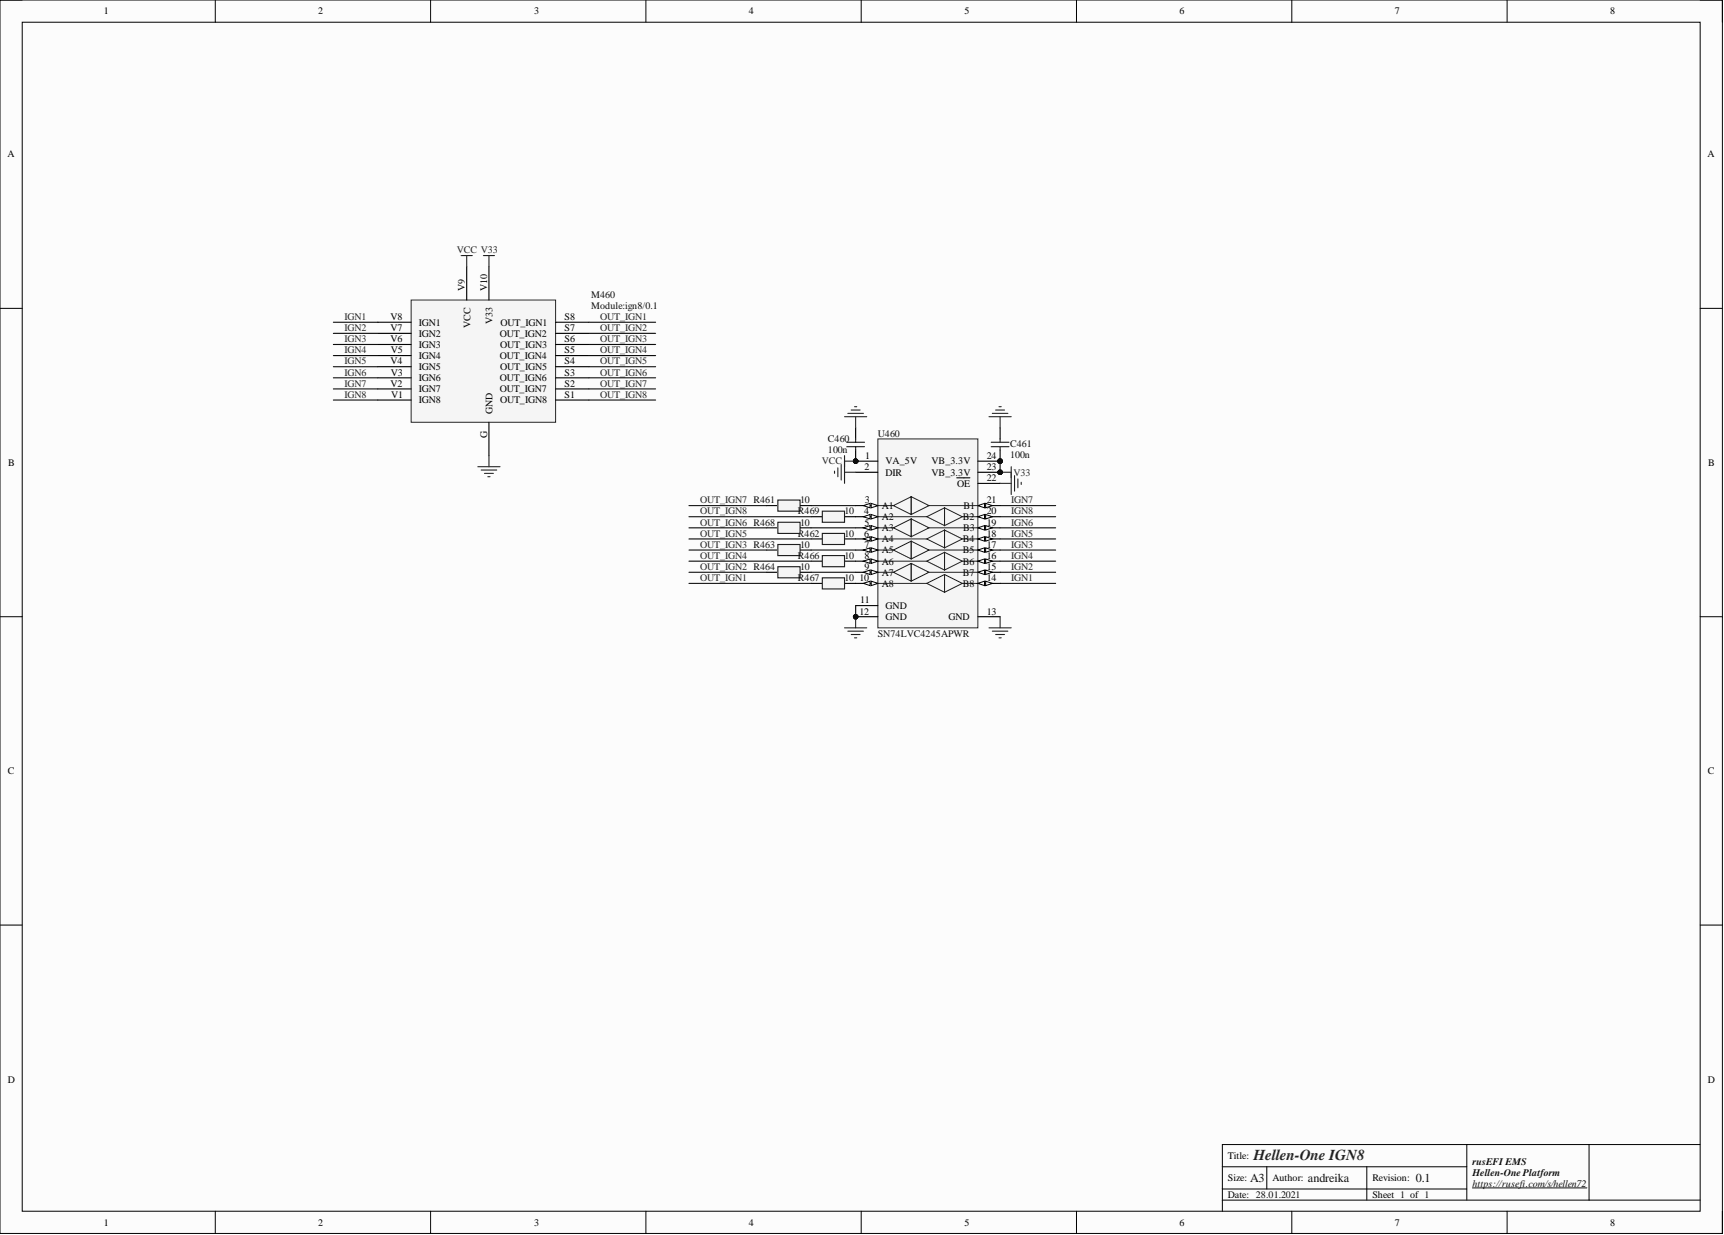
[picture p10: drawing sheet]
<svg xmlns="http://www.w3.org/2000/svg" width="393mm" height="282mm" viewBox="0 0 393 282" stroke-linecap="round" stroke-linejoin="round" font-family="sans-serif">
<path d="M0 0h393v281.5h-393z" fill-rule="evenodd" fill="#fcfcfc"/>
<path d="M0 0h393v281.5h-393z" fill="none" stroke="#000" stroke-width=".23"/>
<path d="M5.1 5.1h382.8v271.3h-382.8z" fill-rule="evenodd" fill="#fcfcfc"/>
<g fill="none" stroke="#000" stroke-width=".23">
<path d="M0 0h5.1M5.1 5.1h382.8v271.3h-382.8zM49.1 0v5.1M98.2 0v5.1M147.4 0v5.1M196.5 0v5.1M245.6 0v5.1M294.7 0v5.1M343.9 0v5.1M387.9 0h5.1v5.1M0 70.4h5.1M387.9 70.4h5.1"/>
<path d="M0 140.8h5.1M387.9 140.8h5.1M0 211.1h5.1M387.9 211.1h5.1M49.1 276.4v5.1M98.2 276.4v5.1M147.4 276.4v5.1M196.5 276.4v5.1M245.6 276.4v5.1M278.9 266.3h55.8M278.9 273.9h109M278.9 271.4h55.8"/>
<path d="M289 266.3v5.1M294.7 276.4v5.1M311.8 266.3v7.6M334.7 261.2v12.7M343.9 276.4v5.1M362.6 261.2v12.7M387.9 261.2h-109v15.2M393 276.4v5.1"/>
</g>
<path d="M335.9 271.1h26.2" fill="none" stroke="#0e0e0e" stroke-width=".23"/>
<path d="M174.9 125.5h2.6M182.5 125.5h2.6" fill="none" stroke="#000" stroke-width=".25"/>
<path d="M177.5 124.3h5v2.5h-5z" fill-rule="evenodd" fill="#f5f5f5"/>
<path d="M177.5 124.3h5v2.5h-5z" fill="none" stroke="#1c1c1c" stroke-width=".25"/>
<path d="M185.1 123h2.5M192.7 123h2.5" fill="none" stroke="#000" stroke-width=".25"/>
<path d="M187.6 121.7h5.1v2.6h-5.1z" fill-rule="evenodd" fill="#f5f5f5"/>
<path d="M187.6 121.7h5.1v2.6h-5.1z" fill="none" stroke="#1c1c1c" stroke-width=".25"/>
<path d="M174.9 130.6h2.6M182.5 130.6h2.6" fill="none" stroke="#000" stroke-width=".25"/>
<path d="M177.5 129.3h5v2.6h-5z" fill-rule="evenodd" fill="#f5f5f5"/>
<path d="M177.5 129.3h5v2.6h-5z" fill="none" stroke="#1c1c1c" stroke-width=".25"/>
<path d="M174.9 115.4h2.6M182.5 115.4h2.6" fill="none" stroke="#000" stroke-width=".25"/>
<path d="M177.5 114.1h5v2.6h-5z" fill-rule="evenodd" fill="#f5f5f5"/>
<path d="M177.5 114.1h5v2.6h-5z" fill="none" stroke="#1c1c1c" stroke-width=".25"/>
<path d="M174.9 120.5h2.6M182.5 120.5h2.6" fill="none" stroke="#000" stroke-width=".25"/>
<path d="M177.5 119.2h5v2.5h-5z" fill-rule="evenodd" fill="#f5f5f5"/>
<path d="M177.5 119.2h5v2.5h-5z" fill="none" stroke="#1c1c1c" stroke-width=".25"/>
<path d="M185.1 133.2h2.5M192.7 133.2h2.5" fill="none" stroke="#000" stroke-width=".25"/>
<path d="M187.6 131.9h5.1v2.5h-5.1z" fill-rule="evenodd" fill="#f5f5f5"/>
<path d="M187.6 131.9h5.1v2.5h-5.1z" fill="none" stroke="#1c1c1c" stroke-width=".25"/>
<path d="M185.1 117.9h2.5M192.7 117.9h2.5" fill="none" stroke="#000" stroke-width=".25"/>
<path d="M187.6 116.7h5.1v2.5h-5.1z" fill-rule="evenodd" fill="#f5f5f5"/>
<path d="M187.6 116.7h5.1v2.5h-5.1z" fill="none" stroke="#1c1c1c" stroke-width=".25"/>
<path d="M185.1 128.1h2.5M192.7 128.1h2.5" fill="none" stroke="#000" stroke-width=".25"/>
<path d="M187.6 126.8h5.1v2.5h-5.1z" fill-rule="evenodd" fill="#f5f5f5"/>
<path d="M187.6 126.8h5.1v2.5h-5.1z" fill="none" stroke="#1c1c1c" stroke-width=".25"/>
<path d="M93.8 68.5h33v27.9h-33z" fill-rule="evenodd" fill="#f5f5f5"/>
<path d="M93.8 68.5h33v27.9h-33z" fill="none" stroke="#262626" stroke-width=".23"/>
<g fill="none" stroke="#000" stroke-width=".25">
<path d="M86.2 78.6h7.6M86.2 76.1h7.6M86.2 73.5h7.6M106.5 60.9v7.6M111.6 60.9v7.6M126.8 78.6h7.6M126.8 76.1h7.6M126.8 73.5h7.6M86.2 83.7h7.6M86.2 81.2h7.6M86.2 86.2h7.6M86.2 88.8h7.6"/>
<path d="M86.2 91.3h7.6M111.6 96.4v7.6M126.8 83.7h7.6M126.8 81.2h7.6M126.8 86.2h7.6M126.8 88.8h7.6M126.8 91.3h7.6"/>
</g>
<path d="M109 106.5h5.1M109.8 107.3h3.5M110.5 108h2.1M111.3 108.8h.5M111.6 104v2.5" fill="none" stroke="#262626" stroke-width=".25"/>
<g fill="none" stroke="#0e0e0e" stroke-width=".25">
<path d="M76.1 73.5h10.1M76.1 76.1h10.1M76.1 78.6h10.1M134.4 73.5h15.2M134.4 76.1h15.2M134.4 78.6h15.2M76.1 81.2h10.1M76.1 83.7h10.1M76.1 86.2h10.1M76.1 88.8h10.1M76.1 91.3h10.1M134.4 81.2h15.2"/>
<path d="M134.4 83.7h15.2M134.4 86.2h15.2M134.4 88.8h15.2M134.4 91.3h15.2"/>
</g>
<circle cx="195.2" cy="105.3" r=".51" fill="#0e0e0e"/>
<circle cx="195.2" cy="105.3" r=".51" fill="none" stroke="#0e0e0e" stroke-width=".23"/>
<circle cx="195.2" cy="140.8" r=".51" fill="#0e0e0e"/>
<circle cx="195.2" cy="140.8" r=".51" fill="none" stroke="#0e0e0e" stroke-width=".23"/>
<circle cx="228.2" cy="105.3" r=".51" fill="#0e0e0e"/>
<circle cx="228.2" cy="105.3" r=".51" fill="none" stroke="#0e0e0e" stroke-width=".23"/>
<circle cx="228.2" cy="107.8" r=".51" fill="#0e0e0e"/>
<circle cx="228.2" cy="107.8" r=".51" fill="none" stroke="#0e0e0e" stroke-width=".23"/>
<path d="M200.3 100.2h22.8v43.1h-22.8z" fill-rule="evenodd" fill="#f5f5f5"/>
<path d="M200.3 100.2h22.8v43.1h-22.8z" fill="none" stroke="#262626" stroke-width=".23"/>
<path d="M195.2 115.4h5.1" fill="none" stroke="#000" stroke-width=".25"/>
<path d="M198.8 114.9l1.5 .5-1.5 .5z" fill="#fbfbfb"/>
<path d="M198.8 114.9l1.5 .5-1.5 .5z" fill="none" stroke="#000" stroke-width=".23"/>
<path d="M197 115.4l1.5-.5v1z" fill="#fbfbfb"/>
<path d="M197 115.4l1.5-.5v1z" fill="none" stroke="#000" stroke-width=".23"/>
<path d="M223.1 115.4h5.1" fill="none" stroke="#000" stroke-width=".25"/>
<path d="M223.1 115.4l1.5-.5v1z" fill="#fbfbfb"/>
<path d="M223.1 115.4l1.5-.5v1z" fill="none" stroke="#000" stroke-width=".23"/>
<path d="M224.9 114.9l1.5 .5-1.5 .5z" fill="#fbfbfb"/>
<path d="M224.9 114.9l1.5 .5-1.5 .5z" fill="none" stroke="#000" stroke-width=".23"/>
<path d="M195.2 117.9h5.1" fill="none" stroke="#000" stroke-width=".25"/>
<path d="M198.8 117.4l1.5 .5-1.5 .5z" fill="#fbfbfb"/>
<path d="M198.8 117.4l1.5 .5-1.5 .5z" fill="none" stroke="#000" stroke-width=".23"/>
<path d="M197 117.9l1.5-.5v1z" fill="#fbfbfb"/>
<path d="M197 117.9l1.5-.5v1z" fill="none" stroke="#000" stroke-width=".23"/>
<path d="M200.3 115.4h3.8M207.9 113.4l4.1 2-4.1 2z" fill="none" stroke="#1c1c1c" stroke-width=".23"/>
<path d="M195.2 105.3h5.1" fill="none" stroke="#000" stroke-width=".25"/>
<circle cx="195.2" cy="105.3" r=".51" fill="#0e0e0e"/>
<circle cx="195.2" cy="105.3" r=".51" fill="none" stroke="#0e0e0e" stroke-width=".23"/>
<path d="M195.2 107.8h5.1M223.1 117.9h5.1M195.2 138.2h5.1" fill="none" stroke="#000" stroke-width=".25"/>
<path d="M200.3 117.9h11.1M203.8 115.4l4.1-2v4zM211.4 117.9l4.1-2v4.1zM211.7 115.4h11.4M215.5 115.9l4.1 2-4.1 2.1zM219.6 117.9h3.5" fill="none" stroke="#1c1c1c" stroke-width=".23"/>
<path d="M223.1 117.9l1.5-.5v1z" fill="#fbfbfb"/>
<path d="M223.1 117.9l1.5-.5v1z" fill="none" stroke="#000" stroke-width=".23"/>
<path d="M224.9 117.4l1.5 .5-1.5 .5z" fill="#fbfbfb"/>
<path d="M224.9 117.4l1.5 .5-1.5 .5z" fill="none" stroke="#000" stroke-width=".23"/>
<path d="M195.2 120.5h5.1" fill="none" stroke="#000" stroke-width=".25"/>
<path d="M198.8 120l1.5 .5-1.5 .5z" fill="#fbfbfb"/>
<path d="M198.8 120l1.5 .5-1.5 .5z" fill="none" stroke="#000" stroke-width=".23"/>
<path d="M197 120.5l1.5-.5v1z" fill="#fbfbfb"/>
<path d="M197 120.5l1.5-.5v1z" fill="none" stroke="#000" stroke-width=".23"/>
<path d="M223.1 120.5h5.1" fill="none" stroke="#000" stroke-width=".25"/>
<path d="M223.1 120.5l1.5-.5v1z" fill="#fbfbfb"/>
<path d="M223.1 120.5l1.5-.5v1z" fill="none" stroke="#000" stroke-width=".23"/>
<path d="M224.9 120l1.5 .5-1.5 .5z" fill="#fbfbfb"/>
<path d="M224.9 120l1.5 .5-1.5 .5z" fill="none" stroke="#000" stroke-width=".23"/>
<path d="M195.2 123h5.1" fill="none" stroke="#000" stroke-width=".25"/>
<path d="M198.8 122.5l1.5 .5-1.5 .5z" fill="#fbfbfb"/>
<path d="M198.8 122.5l1.5 .5-1.5 .5z" fill="none" stroke="#000" stroke-width=".23"/>
<path d="M197 123l1.5-.5v1z" fill="#fbfbfb"/>
<path d="M197 123l1.5-.5v1z" fill="none" stroke="#000" stroke-width=".23"/>
<path d="M207.9 118.4l4.1 2.1-4.1 2zM200.3 120.5h3.8M200.3 123h11.1M203.8 120.5l4.1-2.1v4.1zM211.4 123l4.1-2v4zM211.7 120.5h11.4M215.5 121l4.1 2-4.1 2zM219.6 123h3.5" fill="none" stroke="#1c1c1c" stroke-width=".23"/>
<path d="M223.1 123h5.1" fill="none" stroke="#000" stroke-width=".25"/>
<path d="M223.1 123l1.5-.5v1z" fill="#fbfbfb"/>
<path d="M223.1 123l1.5-.5v1z" fill="none" stroke="#000" stroke-width=".23"/>
<path d="M224.9 122.5l1.5 .5-1.5 .5z" fill="#fbfbfb"/>
<path d="M224.9 122.5l1.5 .5-1.5 .5z" fill="none" stroke="#000" stroke-width=".23"/>
<path d="M195.2 125.5h5.1" fill="none" stroke="#000" stroke-width=".25"/>
<path d="M198.8 125l1.5 .5-1.5 .5z" fill="#fbfbfb"/>
<path d="M198.8 125l1.5 .5-1.5 .5z" fill="none" stroke="#000" stroke-width=".23"/>
<path d="M197 125.5l1.5-.5v1z" fill="#fbfbfb"/>
<path d="M197 125.5l1.5-.5v1z" fill="none" stroke="#000" stroke-width=".23"/>
<path d="M223.1 125.5h5.1" fill="none" stroke="#000" stroke-width=".25"/>
<path d="M223.1 125.5l1.5-.5v1z" fill="#fbfbfb"/>
<path d="M223.1 125.5l1.5-.5v1z" fill="none" stroke="#000" stroke-width=".23"/>
<path d="M224.9 125l1.5 .5-1.5 .5z" fill="#fbfbfb"/>
<path d="M224.9 125l1.5 .5-1.5 .5z" fill="none" stroke="#000" stroke-width=".23"/>
<path d="M195.2 128.1h5.1" fill="none" stroke="#000" stroke-width=".25"/>
<path d="M198.8 127.6l1.5 .5-1.5 .5z" fill="#fbfbfb"/>
<path d="M198.8 127.6l1.5 .5-1.5 .5z" fill="none" stroke="#000" stroke-width=".23"/>
<path d="M197 128.1l1.5-.5v1z" fill="#fbfbfb"/>
<path d="M197 128.1l1.5-.5v1z" fill="none" stroke="#000" stroke-width=".23"/>
<path d="M200.3 125.5h3.8M200.3 128.1h11.1M203.8 125.5l4.1-2v4.1zM207.9 123.5l4.1 2-4.1 2.1zM211.4 128.1l4.1-2.1v4.1zM211.7 125.5h11.4M215.5 126l4.1 2.1-4.1 2zM219.6 128.1h3.5" fill="none" stroke="#1c1c1c" stroke-width=".23"/>
<path d="M223.1 128.1h5.1" fill="none" stroke="#000" stroke-width=".25"/>
<path d="M223.1 128.1l1.5-.5v1z" fill="#fbfbfb"/>
<path d="M223.1 128.1l1.5-.5v1z" fill="none" stroke="#000" stroke-width=".23"/>
<path d="M224.9 127.6l1.5 .5-1.5 .5z" fill="#fbfbfb"/>
<path d="M224.9 127.6l1.5 .5-1.5 .5z" fill="none" stroke="#000" stroke-width=".23"/>
<path d="M195.2 130.6h5.1" fill="none" stroke="#000" stroke-width=".25"/>
<path d="M198.8 130.1l1.5 .5-1.5 .5z" fill="#fbfbfb"/>
<path d="M198.8 130.1l1.5 .5-1.5 .5z" fill="none" stroke="#000" stroke-width=".23"/>
<path d="M197 130.6l1.5-.5v1z" fill="#fbfbfb"/>
<path d="M197 130.6l1.5-.5v1z" fill="none" stroke="#000" stroke-width=".23"/>
<path d="M223.1 130.6h5.1" fill="none" stroke="#000" stroke-width=".25"/>
<path d="M223.1 130.6l1.5-.5v1z" fill="#fbfbfb"/>
<path d="M223.1 130.6l1.5-.5v1z" fill="none" stroke="#000" stroke-width=".23"/>
<path d="M224.9 130.1l1.5 .5-1.5 .5z" fill="#fbfbfb"/>
<path d="M224.9 130.1l1.5 .5-1.5 .5z" fill="none" stroke="#000" stroke-width=".23"/>
<path d="M195.2 133.2h5.1" fill="none" stroke="#000" stroke-width=".25"/>
<path d="M198.8 132.6l1.5 .6-1.5 .5z" fill="#fbfbfb"/>
<path d="M198.8 132.6l1.5 .6-1.5 .5z" fill="none" stroke="#000" stroke-width=".23"/>
<path d="M197 133.2l1.5-.6v1.1z" fill="#fbfbfb"/>
<path d="M197 133.2l1.5-.6v1.1z" fill="none" stroke="#000" stroke-width=".23"/>
<path d="M200.3 130.6h3.8M200.3 133.2h11.1M203.8 130.6l4.1-2v4zM207.9 128.6l4.1 2-4.1 2zM211.4 133.2l4.1-2.1v4.1zM211.7 130.6h11.4M215.5 131.1l4.1 2.1-4.1 2zM219.6 133.2h3.5" fill="none" stroke="#1c1c1c" stroke-width=".23"/>
<path d="M223.1 133.2h5.1" fill="none" stroke="#000" stroke-width=".25"/>
<path d="M223.1 133.2l1.5-.6v1.1z" fill="#fbfbfb"/>
<path d="M223.1 133.2l1.5-.6v1.1z" fill="none" stroke="#000" stroke-width=".23"/>
<path d="M224.9 132.6l1.5 .6-1.5 .5z" fill="#fbfbfb"/>
<path d="M224.9 132.6l1.5 .6-1.5 .5z" fill="none" stroke="#000" stroke-width=".23"/>
<path d="M195.2 140.8h5.1" fill="none" stroke="#000" stroke-width=".25"/>
<circle cx="195.2" cy="140.8" r=".51" fill="#0e0e0e"/>
<circle cx="195.2" cy="140.8" r=".51" fill="none" stroke="#0e0e0e" stroke-width=".23"/>
<path d="M223.1 105.3h5.1M223.1 140.8h5.1" fill="none" stroke="#000" stroke-width=".25"/>
<circle cx="228.2" cy="105.3" r=".51" fill="#0e0e0e"/>
<circle cx="228.2" cy="105.3" r=".51" fill="none" stroke="#0e0e0e" stroke-width=".23"/>
<path d="M223.1 107.8h5.1" fill="none" stroke="#000" stroke-width=".25"/>
<circle cx="228.2" cy="107.8" r=".51" fill="#0e0e0e"/>
<circle cx="228.2" cy="107.8" r=".51" fill="none" stroke="#0e0e0e" stroke-width=".23"/>
<path d="M218.3 109.1h3M223.1 110.3h5.1" fill="none" stroke="#000" stroke-width=".25"/>
<circle cx="228.2" cy="105.3" r=".51" fill="#0e0e0e"/>
<circle cx="228.2" cy="105.3" r=".51" fill="none" stroke="#0e0e0e" stroke-width=".23"/>
<path d="M228.2 102.7v2.6" fill="none" stroke="#000" stroke-width=".25"/>
<circle cx="228.2" cy="105.3" r=".51" fill="#0e0e0e"/>
<circle cx="228.2" cy="105.3" r=".51" fill="none" stroke="#0e0e0e" stroke-width=".23"/>
<path d="M228.2 97.6v2.6" fill="none" stroke="#000" stroke-width=".25"/>
<path d="M226.2 100.9h4M226.2 102h4M228.2 100.2v.7M228.2 102v.7" fill="none" stroke="#1c1c1c" stroke-width=".25"/>
<circle cx="195.2" cy="105.3" r=".51" fill="#0e0e0e"/>
<circle cx="195.2" cy="105.3" r=".51" fill="none" stroke="#0e0e0e" stroke-width=".23"/>
<path d="M195.2 102.7v2.6" fill="none" stroke="#000" stroke-width=".25"/>
<circle cx="195.2" cy="105.3" r=".51" fill="#0e0e0e"/>
<circle cx="195.2" cy="105.3" r=".51" fill="none" stroke="#0e0e0e" stroke-width=".23"/>
<path d="M195.2 97.6v2.6" fill="none" stroke="#000" stroke-width=".25"/>
<path d="M193.2 100.9h4.1M193.2 102h4.1M195.2 100.2v.7M195.2 102v.7" fill="none" stroke="#1c1c1c" stroke-width=".25"/>
<path d="M190.4 107.5v.5M191.2 106.8v2M191.9 106v3.6M192.7 105.3v5M192.7 107.8h2.5M192.7 143.3h5.1M193.4 144.1h3.6M194.2 144.8h2M195 145.6h.5M195.2 140.8v2.5" fill="none" stroke="#262626" stroke-width=".25"/>
<circle cx="195.2" cy="140.8" r=".51" fill="#0e0e0e"/>
<circle cx="195.2" cy="140.8" r=".51" fill="none" stroke="#0e0e0e" stroke-width=".23"/>
<g fill="none" stroke="#262626" stroke-width=".25">
<path d="M192.7 95.1h5.1M193.4 94.3h3.6M194.2 93.6h2M195 92.8h.5M195.2 95.1v2.5M225.6 95.1h5.1M226.4 94.3h3.6M227.2 93.6h2M227.9 92.8h.5M228.2 95.1v2.5M228.2 107.8h2.5M230.7 106.5v2.6"/>
<path d="M225.6 143.3h5.1M226.4 144.1h3.6M227.2 144.8h2M227.9 145.6h.5M228.2 140.8v2.5"/>
</g>
<circle cx="228.2" cy="107.8" r=".51" fill="#0e0e0e"/>
<circle cx="228.2" cy="107.8" r=".51" fill="none" stroke="#0e0e0e" stroke-width=".23"/>
<path d="M192.7 104v2.5M192.7 105.3h2.5" fill="none" stroke="#262626" stroke-width=".25"/>
<circle cx="195.2" cy="105.3" r=".51" fill="#0e0e0e"/>
<circle cx="195.2" cy="105.3" r=".51" fill="none" stroke="#0e0e0e" stroke-width=".23"/>
<g fill="none" stroke="#0e0e0e" stroke-width=".25">
<path d="M157.2 117.9h27.9M157.2 115.4h17.7M228.2 117.9h12.7M228.2 115.4h12.7M157.2 133.2h27.9M157.2 130.6h17.7M157.2 128.1h27.9M157.2 125.5h17.7M157.2 123h27.9M157.2 120.5h17.7M195.2 138.2v2.6M228.2 133.2h12.7"/>
<path d="M228.2 130.6h12.7M228.2 128.1h12.7M228.2 125.5h12.7M228.2 123h12.7M228.2 120.5h12.7"/>
</g>
<circle cx="195.2" cy="140.8" r=".51" fill="#0e0e0e"/>
<circle cx="195.2" cy="140.8" r=".51" fill="none" stroke="#0e0e0e" stroke-width=".23"/>
<path d="M228.2 105.3v2.5" fill="none" stroke="#0e0e0e" stroke-width=".25"/>
<circle cx="228.2" cy="107.8" r=".51" fill="#0e0e0e"/>
<circle cx="228.2" cy="107.8" r=".51" fill="none" stroke="#0e0e0e" stroke-width=".23"/>
<circle cx="228.2" cy="105.3" r=".51" fill="#0e0e0e"/>
<circle cx="228.2" cy="105.3" r=".51" fill="none" stroke="#0e0e0e" stroke-width=".23"/>
<path d="M105.2 58.3h2.6M106.5 58.3v2.6M110.3 58.3h2.5M111.6 58.3v2.6M228.2 110.3h2.5M230.7 107.8v5.1M231.5 108.5v3.6M232.2 109.3v2M233 110.1v.5" fill="none" stroke="#262626" stroke-width=".25"/>
<path d="M185.1 115.4h10.1M185.1 120.5h10.1M185.1 125.5h10.1M185.1 130.6h10.1" fill="none" stroke="#0e0e0e" stroke-width=".25"/>
<text font-size="3.5" fill="#262626" x="286" y="264.7">Hellen-One IGN8</text>
<g font-size="2.8" fill="#0e0e0e">
<text x="285.2" y="269.8">A3</text>
<text x="298.4" y="269.8">andreika</text>
<text x="323" y="269.8">0.1</text>
</g>
<g font-size="2.3">
<text x="23.7" y="3.3">1</text>
<text x="72.6" y="3.3">2</text>
<text x="121.9" y="3.3">3</text>
<text x="170.9" y="3.3">4</text>
<text x="220.1" y="3.3">5</text>
<text x="269.1" y="3.3">6</text>
<text x="318.3" y="3.3">7</text>
<text x="367.4" y="3.3">8</text>
<text x="1.7" y="35.9">A</text>
<text x="389.6" y="35.9">A</text>
<text x="106.1" y="66.4" transform="rotate(-90 106.1 66.4)">V9</text>
<text x="111.1" y="66.4" transform="rotate(-90 111.1 66.4)">V10</text>
<text x="89.1" y="75.6">V7</text>
<text x="89.1" y="73">V8</text>
<text x="95.6" y="76.8">IGN2</text>
<text x="95.6" y="74.3">IGN1</text>
<text x="107.3" y="74.9" transform="rotate(-90 107.3 74.9)">VCC</text>
<text x="112.4" y="74" transform="rotate(-90 112.4 74)">V33</text>
<text x="114" y="76.8">OUT_IGN2</text>
<text x="114.2" y="74.3">OUT_IGN1</text>
<text x="128.8" y="75.6">S7</text>
<text x="128.8" y="73">S8</text>
<text x="89.1" y="83.2">V4</text>
<text x="89.1" y="78.1">V6</text>
<text x="89.2" y="80.7">V5</text>
<text x="95.6" y="81.9">IGN4</text>
<text x="95.6" y="79.4">IGN3</text>
<text x="114" y="81.9">OUT_IGN4</text>
<text x="114.1" y="79.4">OUT_IGN3</text>
<text x="128.8" y="83.2">S4</text>
<text x="128.8" y="80.7">S5</text>
<text x="128.8" y="78.1">S6</text>
<text x="89.1" y="88.3">V2</text>
<text x="89.2" y="85.7">V3</text>
<text x="95.6" y="84.5">IGN5</text>
<text x="95.6" y="87">IGN6</text>
<text x="95.6" y="89.5">IGN7</text>
<text x="114" y="89.5">OUT_IGN7</text>
<text x="114" y="87">OUT_IGN6</text>
<text x="114.1" y="84.5">OUT_IGN5</text>
<text x="128.8" y="88.3">S2</text>
<text x="128.8" y="85.7">S3</text>
<text x="89.2" y="90.8">V1</text>
<text x="95.6" y="92.1">IGN8</text>
<text x="112.4" y="94.6" transform="rotate(-90 112.4 94.6)">GND</text>
<text x="114.1" y="92.1">OUT_IGN8</text>
<text x="128.8" y="90.8">S1</text>
<text x="111.1" y="100" transform="rotate(-90 111.1 100)">G</text>
<text x="1.9" y="106.4">B</text>
<text x="197.3" y="107.3">2</text>
<text x="197.4" y="104.7">1</text>
<text x="202.1" y="106">VA_5V</text>
<text x="212.5" y="106">VB_3.3V</text>
<text x="225.1" y="104.7">24</text>
<text x="225.1" y="107.3">23</text>
<text x="389.8" y="106.4">B</text>
<text x="202.1" y="108.5">DIR</text>
<text x="212.5" y="108.5">VB_3.3V</text>
<text x="218.4" y="111.1">OE</text>
<text x="225.1" y="109.8">22</text>
<text x="197.2" y="117.4">4</text>
<text x="197.3" y="120">5</text>
<text x="197.3" y="114.9">3</text>
<text x="201.2" y="116.2">A1</text>
<text x="201.2" y="118.7">A2</text>
<text x="219.6" y="118.7">B2</text>
<text x="219.8" y="116.2">B1</text>
<text x="225.1" y="114.9">21</text>
<text x="225.1" y="117.4">20</text>
<text x="225.1" y="120">19</text>
<text x="197.2" y="122.5">6</text>
<text x="197.3" y="125">7</text>
<text x="201.2" y="121.2">A3</text>
<text x="201.2" y="123.8">A4</text>
<text x="219.6" y="123.8">B4</text>
<text x="219.7" y="121.2">B3</text>
<text x="225.1" y="122.5">18</text>
<text x="225.1" y="125">17</text>
<text x="197.3" y="127.6">8</text>
<text x="197.3" y="130.1">9</text>
<text x="201.2" y="126.3">A5</text>
<text x="201.2" y="128.8">A6</text>
<text x="201.2" y="131.4">A7</text>
<text x="219.6" y="126.3">B5</text>
<text x="219.6" y="128.8">B6</text>
<text x="219.6" y="131.4">B7</text>
<text x="225.1" y="127.6">16</text>
<text x="225.1" y="130.1">15</text>
<text x="196.1" y="132.6">10</text>
<text x="196.2" y="137.7">11</text>
<text x="201.2" y="133.9">A8</text>
<text x="219.6" y="133.9">B8</text>
<text x="225.1" y="132.6">14</text>
<text x="196.1" y="140.3">12</text>
<text x="202.1" y="139">GND</text>
<text x="202.1" y="141.5">GND</text>
<text x="216.4" y="141.5">GND</text>
<text x="225.1" y="140.3">13</text>
<text x="1.8" y="176.7">C</text>
<text x="389.7" y="176.7">C</text>
<text x="1.8" y="247.1">D</text>
<text x="389.7" y="247.1">D</text>
<text x="280.2" y="264.5">Title:</text>
<text x="280.2" y="269.6">Size:</text>
<text x="290.3" y="269.6">Author:</text>
<text x="313.1" y="269.6">Revision:</text>
<text x="280.2" y="273.4">Date: 28.01.2021</text>
<text x="313.1" y="273.4">Sheet 1 of 1</text>
<text x="23.7" y="279.7">1</text>
<text x="72.6" y="279.7">2</text>
<text x="121.9" y="279.7">3</text>
<text x="170.9" y="279.7">4</text>
<text x="220.1" y="279.7">5</text>
<text x="269.1" y="279.7">6</text>
<text x="318.3" y="279.7">7</text>
<text x="367.4" y="279.7">8</text>
</g>
<g font-size="2.3" fill="#262626">
<text x="104.2" y="57.8">VCC V33</text>
<text x="78.6" y="73">IGN1</text>
<text x="78.6" y="75.6">IGN2</text>
<text x="136.9" y="73">OUT_IGN1</text>
<text x="136.9" y="75.6">OUT_IGN2</text>
<text x="78.6" y="78.1">IGN3</text>
<text x="78.6" y="80.7">IGN4</text>
<text x="78.6" y="83.2">IGN5</text>
<text x="136.9" y="78.1">OUT_IGN3</text>
<text x="136.9" y="80.7">OUT_IGN4</text>
<text x="136.9" y="83.2">OUT_IGN5</text>
<text x="78.6" y="85.7">IGN6</text>
<text x="78.6" y="88.3">IGN7</text>
<text x="136.9" y="85.7">OUT_IGN6</text>
<text x="136.9" y="88.3">OUT_IGN7</text>
<text x="78.6" y="90.8">IGN8</text>
<text x="136.9" y="90.8">OUT_IGN8</text>
<text x="187.5" y="106">VCC</text>
<text x="231.2" y="108.5">V33</text>
<text x="159.7" y="114.9">OUT_IGN7 R461</text>
<text x="159.7" y="117.4">OUT_IGN8</text>
<text x="159.7" y="120">OUT_IGN6 R468</text>
<text x="230.7" y="114.9">IGN7</text>
<text x="230.7" y="117.4">IGN8</text>
<text x="230.7" y="120">IGN6</text>
<text x="159.7" y="122.5">OUT_IGN5</text>
<text x="159.7" y="125">OUT_IGN3 R463</text>
<text x="230.7" y="122.5">IGN5</text>
<text x="230.7" y="125">IGN3</text>
<text x="159.7" y="127.6">OUT_IGN4</text>
<text x="159.7" y="130.1">OUT_IGN2 R464</text>
<text x="230.7" y="127.6">IGN4</text>
<text x="230.7" y="130.1">IGN2</text>
<text x="159.7" y="132.6">OUT_IGN1</text>
<text x="230.7" y="132.6">IGN1</text>
</g>
<g font-size="2.3" fill="#0e0e0e">
<text x="134.9" y="68">M460</text>
<text x="134.9" y="70.5">Module:ign8/0.1</text>
<text x="188.9" y="100.9">C460</text>
<text x="200.3" y="99.7">U460</text>
<text x="230.5" y="102">C461</text>
<text x="188.9" y="103.5">100n</text>
<text x="230.5" y="104.5">100n</text>
<text x="182" y="117.4">R469</text>
<text x="182.5" y="114.9">10</text>
<text x="182.5" y="120">10</text>
<text x="192.7" y="117.4">10</text>
<text x="182" y="122.5">R462</text>
<text x="182.5" y="125">10</text>
<text x="192.7" y="122.5">10</text>
<text x="182" y="127.6">R466</text>
<text x="182.5" y="130.1">10</text>
<text x="192.7" y="127.6">10</text>
<text x="182" y="132.6">R467</text>
<text x="192.7" y="132.6">10</text>
<text x="200.3" y="145.3">SN74LVC4245APWR</text>
<text x="335.9" y="268.4">Hellen-One Platform</text>
<text x="335.9" y="265.9">rusEFI EMS</text>
<text x="335.9" y="270.9">https://rusefi.com/s/hellen72</text>
</g>
</svg>
